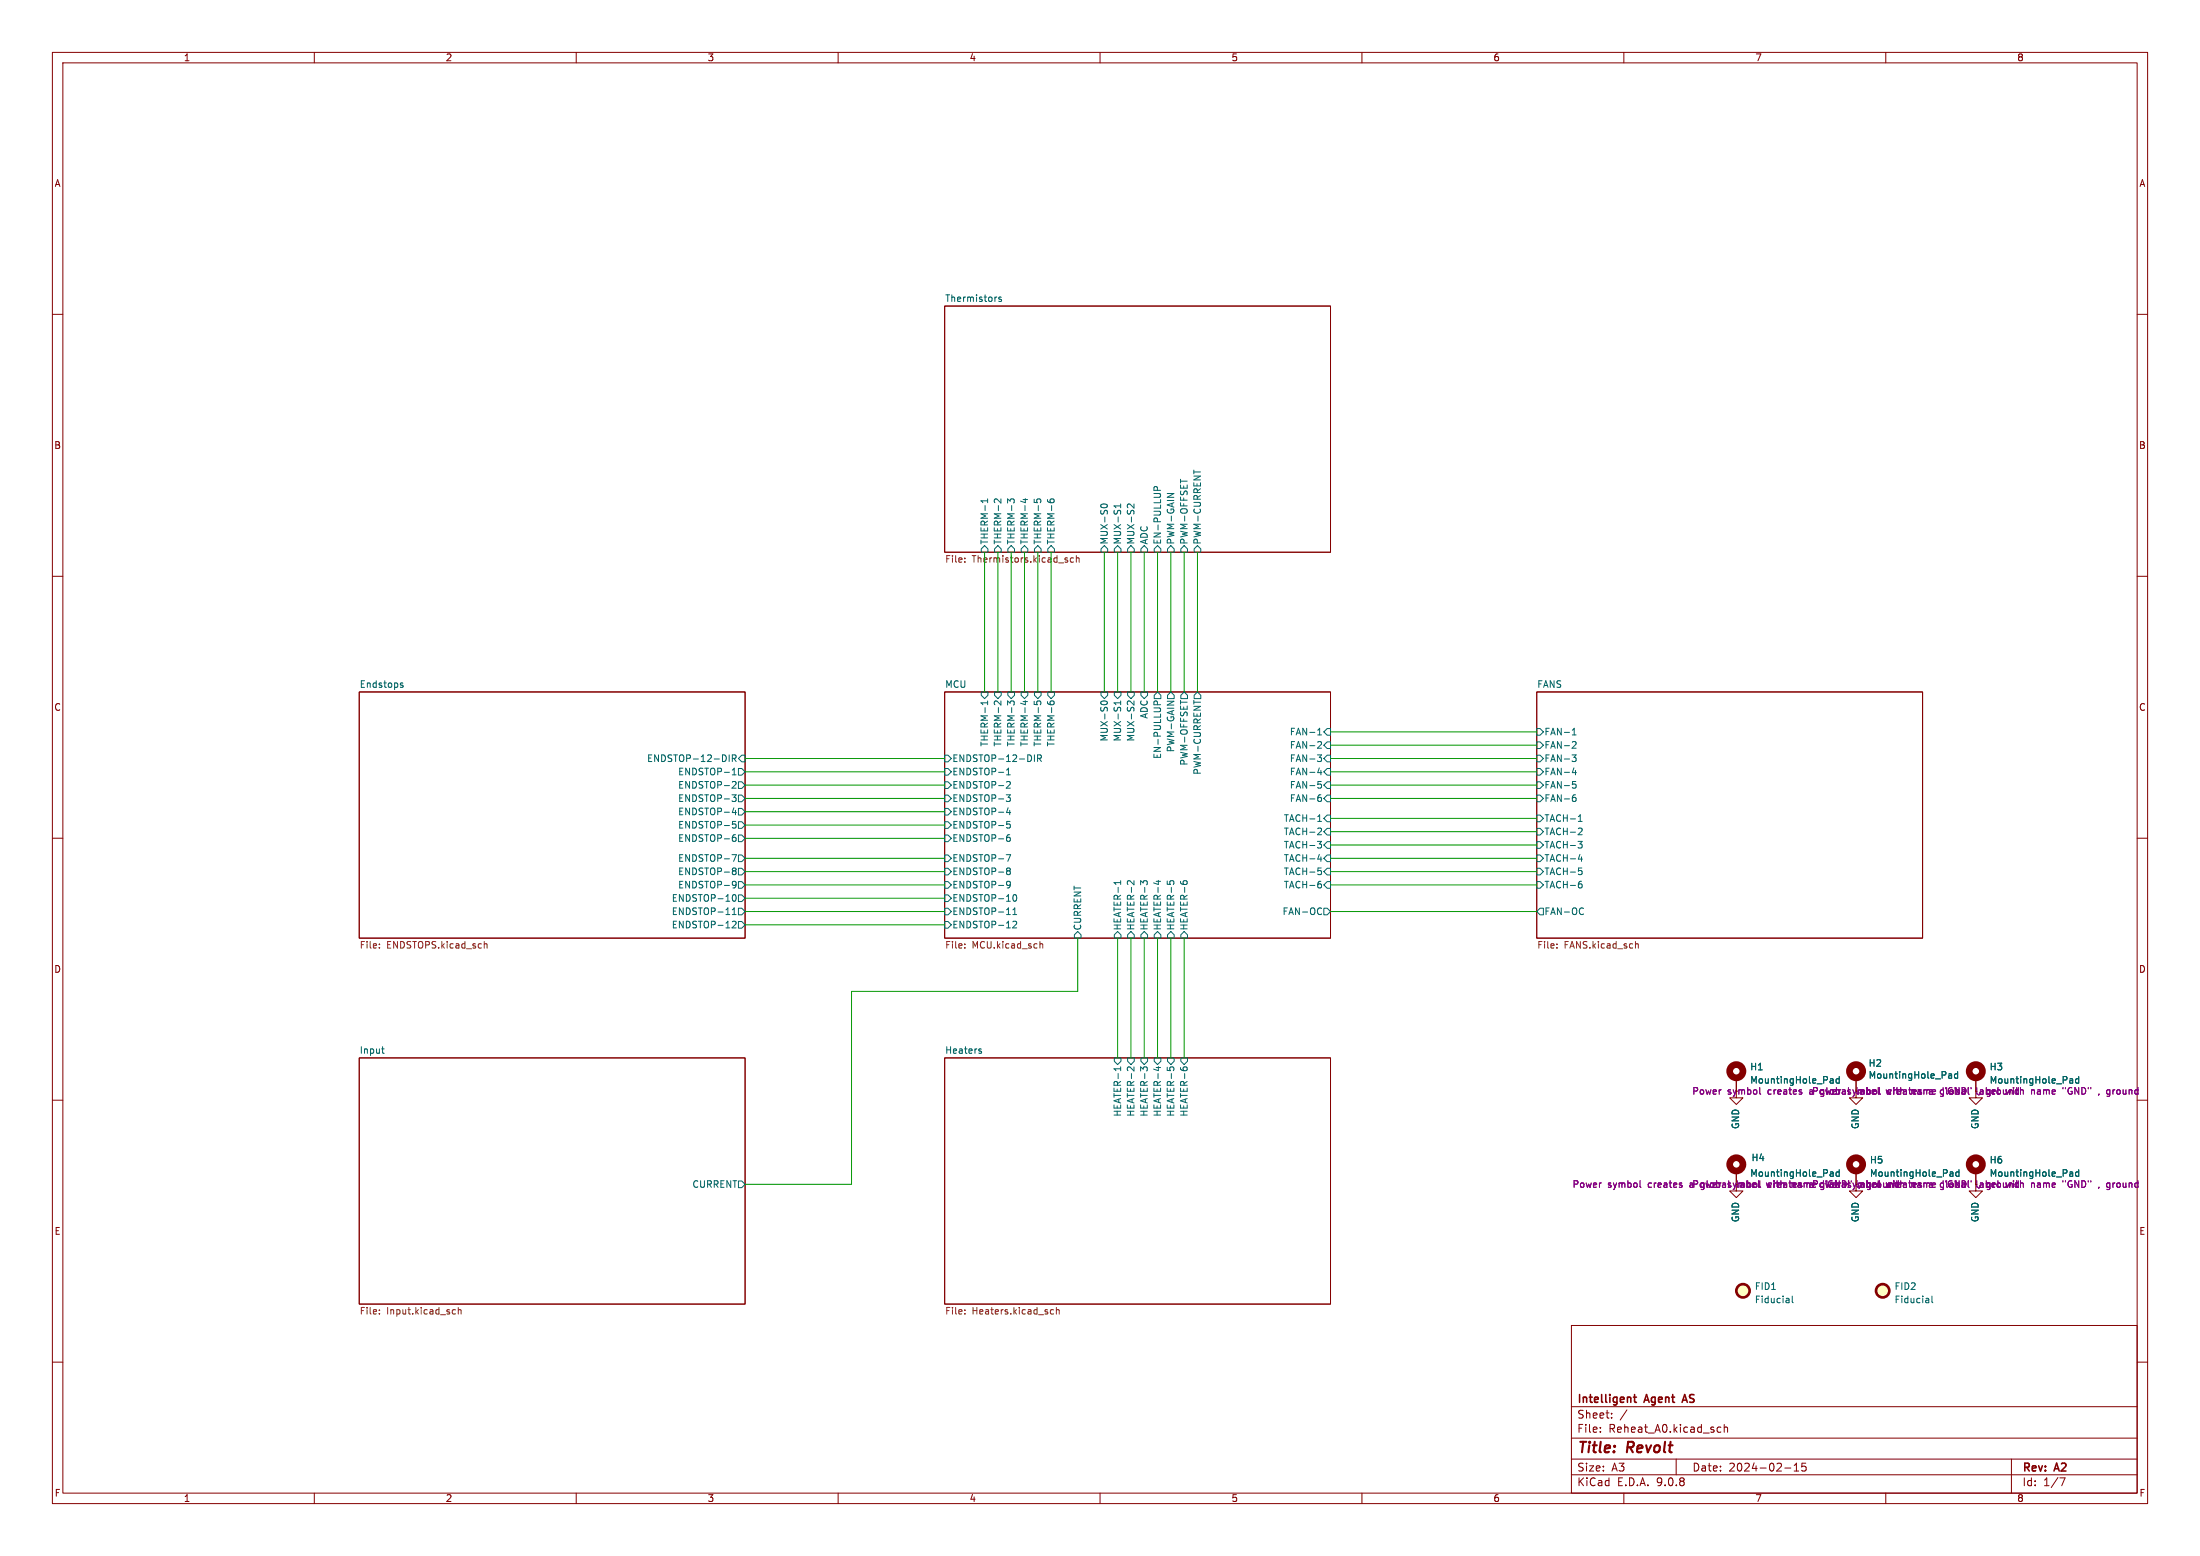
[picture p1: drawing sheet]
<svg xmlns="http://www.w3.org/2000/svg" width="420mm" height="297mm" viewBox="0 0 420 297" stroke-linecap="round" stroke-linejoin="round" font-family="sans-serif">
<g fill="none" stroke="#840000" stroke-width=".19">
<path d="M10 10h400v277h-400zM12 12h396v273h-396zM60 10v2M110 10v2M160 10v2M210 10v2M260 10v2M310 10v2M360 10v2M180.3 58.4h73.7v47h-73.7zM10 60h2M408 60h2"/>
<path d="M10 110h2M408 110h2M68.6 132.1h73.6v47h-73.6zM180.3 132.1h73.7v47h-73.7zM293.4 132.1h73.6v47h-73.6zM10 160h2M408 160h2M10 210h2M68.6 201.9h73.6v47h-73.6zM180.3 201.9h73.7v47h-73.7zM331.5 205.7v3.9h-1.3l1.3 1.2 1.2-1.2h-1.2M354.3 205.7v3.9h-1.2l1.2 1.2 1.3-1.2h-1.3"/>
<path d="M377.2 205.7v3.9h-1.3l1.3 1.2 1.3-1.2h-1.3M408 210h2M331.5 223.5v3.8h-1.3l1.3 1.3 1.2-1.3h-1.2M354.3 223.5v3.8h-1.2l1.2 1.3 1.3-1.3h-1.3M377.2 223.5v3.8h-1.3l1.3 1.3 1.3-1.3h-1.3M300 253h108v32h-108zM10 260h2M300 278.5h108M300 274.5h108M300 268.5h108M305.5 273.2v.2M305.5 272.5v.1"/>
<path d="M307.7 270.5v.2M307.7 269.8v.1M310.6 269.1l-1.3 1.9M320 278.5v3M327.9 273.3h.6M327.9 272.5h.6M329.2 272.5l.2-.1 .3 .1 .1 .9M329.2 271.9v1.5M342.5 279.7l.4-.4v1.5M344.7 279.3h-.7l-.1 .7 .3-.1h.5l.1 .2-.1 .5-.2 .2-.6-.2M384 278.5v6.5M408 260h2"/>
<path d="M60 285v2M110 285v2M160 285v2M210 285v2M260 285v2M300 281.5h108M310 285v2M340.7 280.2h1.2M342.5 280.8h.9M360 285v2M393.2 282.1h1l-.6 1.5"/>
</g>
<path d="M311.8 266.7h.6M312 266.2v1.3l.4 .2M321.3 267.3h.7M321.6 266.2l-.5 1.5" fill="none" stroke="#840000" stroke-width=".3"/>
<g fill="none" stroke="#006464" stroke-width=".19">
<path d="M190.2 56.7h.1M191.1 56.8l-.3-.1-.1 .2v.2l.4 .1v.3h-.4M188.5 95.2v.8M188.5 95.6h-1.2l.3 .4M191.1 95.2v.8l-.9-.8-.3 .2-.1 .4M193.6 95.8v-.3l-.2-.3-.4 .1-.2 .4-.5-.5v.8M195.3 95.4h.9M195.7 95.2v.8M197.4 95.3v.6M197.9 95.8v-.3l.3-.3 .4 .1 .1 .5M200 95.4v.3M200.5 95.7v-.2l.2-.3 .4 .1 .1 .4"/>
<path d="M210.4 96.9l-.3-.3a.68 .68 0 0 1 .7-.4 .68 .68 0 0 1 .6 .4l-.2 .3M213.9 96.2v.7M213.9 96.6h-1.2l.3 .3M216.5 96.2v.8l-.9-.8-.4 .2 .1 .5M220.3 93.6v-.5l.2-.2 .4 .1 .1 .6M222.8 94.2h1.3l-1.3 .7M225.4 91.5v.7M227.9 89.7v.8M188 104.1l.6 .7v.6h-1.3v-.6zM190.5 104.1l.6 .7v.6h-1.2v-.6zM193 104.1l.7 .7v.6h-1.3v-.6zM195.6 104.1l.6 .7v.6h-1.3v-.6z"/>
<path d="M198.1 104.1l.7 .7v.6h-1.3v-.6zM200.7 104.1l.6 .7v.6h-1.3v-.6zM210.8 104.1l.7 .7v.6h-1.3v-.6zM213.4 104.1l.6 .7v.6h-1.3v-.6zM215.9 104.1l.6 .7v.6h-1.2v-.6zM218.4 104.1l.7 .7v.6h-1.3v-.6zM221 104.1l.6 .7v.6h-1.3v-.6zM223.5 104.1l.7 .7v.6h-1.3v-.6zM226.1 104.1l.6 .7v.6h-1.3v-.6zM228.6 104.1l.6 .7v.6h-1.2v-.6zM76.5 130.7l.4 .1 .1 .2-.2 .2-.4-.1M76.5 130.4h.4"/>
<path d="M187.3 132.1h1.3v.6l-.6 .7-.7-.7zM188.5 133.8v.7M188.5 134.2h-1.2l.3 .3M189.9 132.1h1.2v.6l-.6 .7-.6-.7zM191.1 133.8v.8l-.9-.8-.3 .1-.1 .4M192.4 132.1h1.3v.6l-.7 .7-.6-.7zM193.6 134.4v-.4l-.2-.2-.4 .1-.2 .3-.5-.4v.8M194.9 132.1h1.3v.6l-.6 .7-.7-.7zM195.3 133.9h.9M195.7 133.7v.8M197.4 133.9v.6M197.5 132.1h1.3v.6l-.7 .7-.6-.7z"/>
<path d="M197.9 134.3v-.3l.3-.2 .4 .1 .1 .4M200 133.9v.4M200 132.1h1.3v.6l-.6 .7-.7-.7zM200.5 134.3v-.3l.2-.2 .4 .1 .1 .4M210.2 132.1h1.3v.6l-.7 .7-.6-.7zM210.4 134.5l-.3-.3a.68 .68 0 0 1 .7-.4 .68 .68 0 0 1 .6 .4l-.2 .3M212.7 132.1h1.3v.6l-.6 .7-.7-.7zM213.9 133.8v.7M213.9 134.2h-1.2l.3 .3M215.3 132.1h1.2v.6l-.6 .7-.6-.7zM216.5 133.8v.8l-.9-.8-.4 .2 .1 .5M217.8 132.1h1.3v.6l-.7 .7-.6-.7z"/>
<path d="M220.3 134.5v-.5l.2-.2 .4 .1 .1 .6M221 132.1l.6 .6v.7h-1.3v-.7zM222.8 133.9h1.3l-1.3 .7M223.5 132.1l.7 .6v.7h-1.3v-.7zM225.4 133.7v.7M226.1 132.1l.6 .6v.7h-1.3v-.7zM227.9 133.7v.7M228.6 132.1l.6 .6v.7h-1.2v-.7zM251.6 139.4l.3-.4v1.3M253.4 139.1h.6v1.2h-.6l-.7-.6zM293.4 139.1h.6l.6 .6-.6 .6h-.6zM300.2 139.4l.3-.4v1.3"/>
<path d="M139.2 144.1v1.3M139.7 151.7h.8l-.4 .5 .4 .1v.4l-.2 .3h-.4M139.8 144.8l.6-.1 .1-.2v-.3l-.7-.1v1.3M139.8 147l.4-.4v1.3M139.8 147.9h.7M139.9 156.8h.6M139.9 159.9l.4-.1 .2 .3-.1 .4h-.5M140 149.2h.4l.1 .3-.8 .9h.8M140 157.3h.3l.2 .2-.1 .5-.4 .1M140.1 154.2l-.3 .9h.8M140.1 144.8l.4 .6M140.4 159.3l-.4 .2"/>
<path d="M140.4 154.7v.8M141 159.4h.6l.6 .6-.6 .7h-.6zM141 154.3h.6l.6 .6-.6 .7h-.6zM141 151.8h.6l.6 .6-.6 .6h-.6zM141 146.7h.6l.6 .6-.6 .7h-.6zM141 156.8h.6l.6 .7-.6 .6h-.6zM141 149.2h.6l.6 .7-.6 .6h-.6zM141.6 144.1h.6v1.3h-.6l-.6-.6zM180.3 146.7h.7l.6 .6-.6 .7h-.7zM180.3 149.2h.7l.6 .7-.6 .6h-.7zM180.3 151.8h.7l.6 .6-.6 .6h-.7zM180.3 154.3h.7l.6 .6-.6 .7h-.7z"/>
<path d="M180.3 156.8h.7l.6 .7-.6 .6h-.7zM180.3 159.4h.7l.6 .6-.6 .7h-.7zM180.3 144.1h.7l.6 .7-.6 .6h-.7zM192.1 151.7h.8l-.4 .5 .3 .1 .1 .4-.3 .3h-.3M192.2 147.9h.7M192.2 147l.3-.4v1.3M192.2 156.8h.6M192.3 159.9l.3-.1 .3 .3-.1 .4h-.5M192.3 157.3h.3l.3 .2-.1 .5-.5 .1M192.3 149.2h.5l.1 .3-.8 .9h.8M192.5 154.2l-.3 .9h.7M192.8 159.3l-.5 .2"/>
<path d="M192.8 154.7v.8M197.5 144.1v1.3M198.1 144.8l.6-.1 .1-.2-.1-.3-.6-.1v1.3M198.4 144.8l.4 .6M251.5 144.1h.8l-.4 .5 .3 .1 .1 .4-.3 .3h-.3M251.6 156.8h.7M251.6 140.3h.7M251.6 155.9l.3-.4v1.3M251.6 149.2h.6M251.7 152.3l.3-.1 .3 .2-.1 .5h-.5M251.7 158.1h.5l.1 .3-.8 .9h.8M251.7 149.7h.3l.3 .2-.1 .5h-.5"/>
<path d="M251.7 141.5l.5 .1 .1 .3-.8 .9h.8M251.9 146.6l-.3 .9h.7M252.2 151.7l-.5 .1M252.2 147.1v.8M253.4 146.7h.6v1.3h-.6l-.7-.7zM253.4 141.6h.6v1.3h-.6l-.7-.7zM253.4 151.8h.6v1.2h-.6l-.7-.6zM253.4 149.2h.6v1.3h-.6l-.7-.6zM253.4 144.1h.6v1.3h-.6l-.7-.6zM253.4 155.6h.6v1.2h-.6l-.7-.6zM253.4 158.1h.6v1.3h-.6l-.7-.6zM293.4 144.1h.6l.6 .7-.6 .6h-.6z"/>
<path d="M293.4 146.7h.6l.6 .6-.6 .7h-.6zM293.4 141.6h.6l.6 .6-.6 .7h-.6zM293.4 149.2h.6l.6 .7-.6 .6h-.6zM293.4 155.6h.6l.6 .6-.6 .6h-.6zM293.4 151.8h.6l.6 .6-.6 .6h-.6zM293.4 158.1h.6l.6 .7-.6 .6h-.6zM300.1 144.1h.8l-.4 .5 .3 .1 .1 .4-.3 .3h-.3M300.2 140.3h.7M300.2 149.2h.6M300.3 152.3l.3-.1 .3 .2-.1 .5h-.5M300.3 149.7h.3l.3 .2-.1 .4-.5 .1M300.3 141.5l.5 .1 .1 .3-.8 .9h.8"/>
<path d="M300.5 146.6l-.3 .9h.7M300.8 151.7l-.5 .1M300.8 147.1v.8M301.3 156.8h.7M301.3 155.9l.4-.4v1.3M301.5 158.1h.4l.1 .3-.7 .9h.7M139.7 163.1h.9l-.6 1.3M139.8 171.2l.3-.4a.68 .68 0 0 1 .4 .6 .68 .68 0 0 1-.4 .6l-.3-.5M139.8 176l.5-.2 .2 .4-.8 .9h.8M139.8 174.6h.7M139.8 173.7l.4-.4v1.3M139.9 166.2h.1"/>
<path d="M139.9 165.7h.4l.2 .1v.2l-.2 .2M139.9 168.3l.4-.1 .2 .3a.84 .84 0 0 1-.3 1h-.3M140 166.2h.3M140 166.2l-.1 .1M140.3 166.2l.2 .3v.3l-.2 .1h-.4M140.5 168.8l-.2 .2-.4-.1M141 165.7h.6l.6 .7-.6 .6h-.6zM141 168.3h.6l.6 .6-.6 .6h-.6zM141 173.4h.6l.6 .6-.6 .6h-.6zM141 163.2h.6l.6 .6-.6 .7h-.6zM141 170.8h.6l.6 .7-.6 .6h-.6zM141 175.9h.6l.6 .6-.6 .7h-.6z"/>
<path d="M180.3 173.4h.7l.6 .6-.6 .6h-.7zM180.3 168.3h.7l.6 .6-.6 .6h-.7zM180.3 165.7h.7l.6 .7-.6 .6h-.7zM180.3 175.9h.7l.6 .6-.6 .7h-.7zM180.3 170.8h.7l.6 .7-.6 .6h-.7zM180.3 163.2h.7l.6 .6-.6 .7h-.7zM192.1 163.1h.8l-.5 1.3M192.3 165.7h.3l.2 .1 .1 .2-.3 .2M192.3 168.3l.3-.1 .3 .3a.84 .84 0 0 1-.4 1h-.2M192.3 166.2h.1M192.4 166.2h.2M192.4 166.2l-.1 .1"/>
<path d="M192.6 166.2l.3 .3-.1 .3-.2 .1h-.3M192.9 168.8l-.3 .2-.3-.1M193.4 174.6h.7M193.4 171.2l.3-.4a.68 .68 0 0 1 .4 .6 .68 .68 0 0 1-.4 .6l-.3-.5M193.4 176l.4-.2 .3 .4-.8 .9h.8M193.4 173.7l.3-.4v1.3M205.7 177.8l.7 .6v.7h-1.3v-.7zM213.4 177.8l.6 .6v.7h-1.3v-.7zM213.9 168.1v.7M213.9 168.5h-1.2l.3 .2M215.9 177.8l.6 .6v.7h-1.2v-.7zM216.5 168.1v.8l-.9-.8-.3 .1-.1 .4"/>
<path d="M218.4 177.8l.7 .6v.7h-1.3v-.7zM219 168.7v-.4l-.2-.2-.4 .1-.2 .3-.5-.4v.8M220.7 168.2h.9M221 177.8l.6 .6v.7h-1.3v-.7zM221.1 168v.8M222.8 168.2v.6M223.3 168.6v-.3l.3-.2 .4 .1 .1 .4M223.5 177.8l.7 .6v.7h-1.3v-.7zM225.4 168.2v.3M225.9 168.6v-.3l.2-.2 .4 .1 .1 .4M226.1 177.8l.6 .6v.7h-1.3v-.7zM251.5 160.6h.8l-.4 .5 .3 .1 .1 .4-.3 .3h-.3"/>
<path d="M251.6 164h.7M251.6 165.7h.6M251.7 166.2h.3l.3 .2-.1 .5h-.5M251.8 168.7h.2l.3 .2-.1 .5-.4 .1M251.9 168.2h.3M252 173.3l.3 .1M252.2 163.6v.8M252.3 174.4l-.3 .2M252.7 173.4h.7l.6 .6-.6 .6h-.7zM253.4 163.2h.6v1.3h-.6l-.7-.7zM253.4 165.7h.6v1.3h-.6l-.7-.6zM253.4 160.7h.6v1.2h-.6l-.7-.6z"/>
<path d="M253.4 168.3h.6v1.2h-.6l-.7-.6zM293.4 165.7h.6l.6 .7-.6 .6h-.6zM293.4 163.2h.6l.6 .6-.6 .7h-.6zM293.4 160.7h.6l.6 .6-.6 .6h-.6zM293.4 168.3h.6l.6 .6-.6 .6h-.6zM294 173.4h.6v1.2h-.6l-.6-.6zM301.3 160.6h.7l-.4 .5 .4 .1v.4l-.2 .3h-.4M301.3 164h.8M301.4 165.7h.6M301.5 166.2h.3l.2 .2v.4l-.5 .1M301.6 168.7h.2l.2 .2v.5l-.4 .1M301.7 168.2h.2"/>
<path d="M301.9 163.6v.8M302 173.3l.3 .1M302.3 174.4l-.3 .2M72.9 200.2h.4M73.1 201l.2 .1M187 200.2l.3 .1M187 200.6l.3 .1 .1 .2-.4 .2M212.7 201.9h1.3v.7l-.6 .6-.7-.6zM213.9 203.6v.8M213.9 204h-1.2l.3 .2M215.3 201.9h1.2v.7l-.6 .6-.6-.6zM216.5 203.6v.8l-.9-.8-.3 .2-.1 .4"/>
<path d="M217.8 201.9h1.3v.7l-.7 .6-.6-.6zM219 204.2v-.3l-.2-.3-.4 .1-.2 .4-.5-.5v.8M220.3 201.9h1.3v.7l-.6 .6-.7-.6zM220.7 203.8h.9M221.1 203.6v.8M222.8 203.7v.6M222.9 201.9h1.3v.7l-.7 .6-.6-.6zM223.3 204.2v-.3l.3-.3 .4 .1 .1 .5M225.4 203.8v.2M225.4 201.9h1.3v.7l-.6 .6-.7-.6zM225.9 204.1v-.2l.2-.3 .4 .1 .1 .4M349.5 205.9l.5 .2v.7"/>
<path d="M350 206.7l-.5 .1M350 206.2l-.5 .1M351.1 206l-.3-.1-.3 .2 .1 .6h.5M351.1 205.5v1.3M372.1 205l.5 .1v.7M372.6 205.8h-.5M372.6 205.3h-.5M373.7 205h-.3l-.3 .2 .1 .6h.5M373.7 204.5v1.3M395.3 205.9l.4 .2v.7M395.7 206.7l-.4 .1M395.7 206.2l-.4 .1"/>
<path d="M396.8 206l-.3-.1-.3 .2 .2 .6h.4M396.8 205.5v1.3M141 225.4h.6l.6 .7-.6 .6h-.6zM349.5 223.7l.5 .2v.6M350 224.5h-.5M350 224h-.5M351.1 223.7h-.3l-.3 .2 .1 .6h.5M351.1 223.3v1.2M372.4 223.7l.4 .2v.6M372.8 224.5h-.4M372.8 224h-.4M374 223.7h-.4l-.2 .2 .1 .6h.5"/>
<path d="M374 223.3v1.2M395.3 223.7l.4 .2v.6M395.7 224.5h-.4M395.7 224h-.4M396.8 223.7h-.3l-.3 .2 .2 .6h.4M396.8 223.3v1.2M341.5 247.9v.8M341.5 248.6l-.1 .1M341.5 248.1l-.1 .1M342.1 247.4v1.1l.2 .2M368.2 247.9v.8M368.2 248.6l-.1 .1"/>
<path d="M368.2 248.1l-.1 .1M368.8 247.4v1.1l.2 .2"/>
</g>
<g fill="none" stroke="#725600" stroke-width=".19">
<path d="M184.2 107.2v.1M184.2 106.5v.2M203.7 106.9l.1 .2-.1 .2M203.7 106.5h.1M204.9 106.5h-.3l-.3 .2 .1 .6h.5M205.5 106.6l.2-.1h.3v.8M205.5 106v1.3M92.4 179.7v1.3M198.5 179.7v1.3M312.2 179.7v1.3M72.4 180.9v.1M72.4 180.2v.1"/>
<path d="M92.4 180.3l.2-.2 .3 .1 .1 .8M184.2 180.2v.1M184.2 180.9v.1M198.5 180.3l.2-.2 .3 .1 .1 .8M297.2 180.9v.1M297.2 180.2v.1M312.2 180.3l.2-.2 .3 .1 .1 .8M72.4 250v.2M72.4 250.7v.1M86.6 250h.3M86.9 250.8h-.3M87.5 250.1l.2-.1h.3v.8"/>
<path d="M87.5 249.6v1.2M184.2 250v.2M184.2 250.7v.1M200.6 250.7l.2 .1h.3M201.1 250h-.3l-.2 .1M201.7 250.1l.1-.1h.4v.8M201.7 249.6v1.2"/>
</g>
<g fill="none" stroke="#840084" stroke-width=".19">
<path d="M335.9 207.6v1.1l.2 .2M343.9 208.5v.3M387.8 208v.9M388 208l-.2 .1M388.2 208l.2 .2M402.8 208v1M402.8 208.1h-.5l-.1 .5M313.1 225.4v1.1l.2 .1M321.1 226.3v.3M387.8 225.8v.8M388 225.8l-.2 .1M388.2 225.8l.2 .2"/>
<path d="M402.8 225.8v1M402.8 225.9h-.5l-.1 .5"/>
</g>
<g fill="none" stroke="#840000" stroke-width="1.3">
<circle cx="331.5" cy="204.5" r="1.27"/>
<circle cx="354.3" cy="204.5" r="1.27"/>
<circle cx="377.2" cy="204.5" r="1.27"/>
<circle cx="331.5" cy="222.2" r="1.27"/>
<circle cx="354.3" cy="222.2" r="1.27"/>
<circle cx="377.2" cy="222.2" r="1.27"/>
</g>
<g fill="#ffffc2" stroke="#ffffc2" stroke-width=".19">
<circle cx="332.7" cy="246.4" r="1.27"/>
<circle cx="359.4" cy="246.4" r="1.27"/>
</g>
<g fill="none" stroke="#840000" stroke-width=".51">
<circle cx="332.7" cy="246.4" r="1.27"/>
<circle cx="359.4" cy="246.4" r="1.27"/>
</g>
<g fill="none" stroke="#009600" stroke-width=".19">
<path d="M188 105.4v26.7M190.5 105.4v26.7M193 105.4v26.7M195.6 105.4v26.7M198.1 105.4v26.7M200.7 105.4v26.7M210.8 105.4v26.7M213.4 105.4v26.7M215.9 105.4v26.7M218.4 105.4v26.7M221 105.4v26.7M223.5 105.4v26.7"/>
<path d="M226.1 105.4v26.7M228.6 105.4v26.7M254 139.7h39.4M142.2 144.8h38.1M142.2 149.9h38.1M142.2 147.3h38.1M142.2 152.4h38.1M142.2 157.5h38.1M142.2 154.9h38.1M254 158.8h39.4M254 142.2h39.4M254 144.8h39.4"/>
<path d="M254 149.9h39.4M254 147.3h39.4M254 156.2h39.4M254 152.4h39.4M142.2 163.8h38.1M142.2 166.4h38.1M142.2 168.9h38.1M142.2 174h38.1M142.2 171.5h38.1M142.2 176.5h38.1M142.2 160h38.1M205.7 179.1v10.1h-43.1v36.9h-20.4"/>
<path d="M213.4 179.1v22.8M215.9 179.1v22.8M218.4 179.1v22.8M221 179.1v22.8M223.5 179.1v22.8M226.1 179.1v22.8M254 161.3h39.4M254 163.8h39.4M254 166.4h39.4M254 168.9h39.4M254 174h39.4"/>
</g>
<g font-size="2.8" fill="#840000">
<text x="301" y="277.9">Title:</text>
<text x="310.6" y="277.9">Revolt</text>
</g>
<g font-size="2.1" fill="#840000">
<text x="301" y="268.2">Intelligent</text>
<text x="314.1" y="268.2">Agent</text>
<text x="322" y="268.2">AS</text>
<text x="301" y="273.7">File:</text>
<text x="301" y="271">Sheet:</text>
<text x="307.1" y="273.7">Reheat_A0.kicad_sch</text>
<text x="301" y="281.1">Size:</text>
<text x="307.6" y="281.1">A3</text>
<text x="323" y="281.1">Date:</text>
<text x="330" y="281.1">2024-02-15</text>
<text x="386" y="281.3">Rev:</text>
<text x="392.4" y="281.3">A2</text>
<text x="301" y="283.9">KiCad</text>
<text x="308.7" y="283.9">E.D.A.</text>
<text x="316.3" y="283.9">9.0.8</text>
<text x="386" y="283.9">Id:</text>
<text x="390.1" y="283.9">1/7</text>
</g>
<g font-size="1.8" fill="#840000">
<text x="35" y="11.9">1</text>
<text x="85" y="11.9">2</text>
<text x="135" y="11.9">3</text>
<text x="185" y="11.9">4</text>
<text x="235" y="11.9">5</text>
<text x="285" y="11.9">6</text>
<text x="335" y="11.9">7</text>
<text x="385" y="11.9">8</text>
<text x="10.3" y="35.9">A</text>
<text x="408.3" y="35.9">A</text>
<text x="10.3" y="85.9">B</text>
<text x="408.2" y="85.9">B</text>
<text x="10.3" y="135.9">C</text>
<text x="408.2" y="135.9">C</text>
<text x="10.3" y="185.9">D</text>
<text x="408.2" y="185.9">D</text>
<text x="329.8" y="209.1">symbol</text>
<text x="372.2" y="209.1">&quot;GND&quot; labelground</text>
<text x="372.2" y="226.9">&quot;GND&quot; labelground</text>
<text x="10.3" y="235.9">E</text>
<text x="408.3" y="235.9">E</text>
<text x="10.3" y="285.9">F</text>
<text x="35" y="286.9">1</text>
<text x="85" y="286.9">2</text>
<text x="135" y="286.9">3</text>
<text x="185" y="286.9">4</text>
<text x="235" y="286.9">5</text>
<text x="285" y="286.9">6</text>
<text x="335" y="286.9">7</text>
<text x="385" y="286.9">8</text>
<text x="408.3" y="285.9">F</text>
</g>
<g font-size="1.8" fill="#006464">
<text x="180.3" y="57.7">Thermistors</text>
<text x="188.8" y="104" transform="rotate(-90 188.8 104)">THERM-1</text>
<text x="191.4" y="104" transform="rotate(-90 191.4 104)">THERM-2</text>
<text x="193.9" y="104" transform="rotate(-90 193.9 104)">THERM-3</text>
<text x="196.4" y="104" transform="rotate(-90 196.4 104)">THERM-4</text>
<text x="199" y="104" transform="rotate(-90 199 104)">THERM-5</text>
<text x="201.5" y="104" transform="rotate(-90 201.5 104)">THERM-6</text>
<text x="211.7" y="104" transform="rotate(-90 211.7 104)">MUX-S0</text>
<text x="214.2" y="104" transform="rotate(-90 214.2 104)">MUX-S1</text>
<text x="216.8" y="104" transform="rotate(-90 216.8 104)">MUX-S2</text>
<text x="219.3" y="104" transform="rotate(-90 219.3 104)">ADC</text>
<text x="221.8" y="104" transform="rotate(-90 221.8 104)">EN-PULLUP</text>
<text x="224.4" y="104" transform="rotate(-90 224.4 104)">PWM-GAIN</text>
<text x="226.9" y="104" transform="rotate(-90 226.9 104)">PWM-OFFSET</text>
<text x="229.5" y="104" transform="rotate(-90 229.5 104)">PWM-CURRENT</text>
<text x="68.6" y="131.4">Endstops</text>
<text x="180.3" y="131.4">MCU</text>
<text x="293.4" y="131.4">FANS</text>
<text x="219.3" y="137.3" transform="rotate(-90 219.3 137.3)">ADC</text>
<text x="188.8" y="142.6" transform="rotate(-90 188.8 142.6)">THERM-1</text>
<text x="191.4" y="142.6" transform="rotate(-90 191.4 142.6)">THERM-2</text>
<text x="193.9" y="142.6" transform="rotate(-90 193.9 142.6)">THERM-3</text>
<text x="196.4" y="142.6" transform="rotate(-90 196.4 142.6)">THERM-4</text>
<text x="199" y="142.6" transform="rotate(-90 199 142.6)">THERM-5</text>
<text x="201.5" y="142.6" transform="rotate(-90 201.5 142.6)">THERM-6</text>
<text x="211.7" y="141.6" transform="rotate(-90 211.7 141.6)">MUX-S0</text>
<text x="214.2" y="141.6" transform="rotate(-90 214.2 141.6)">MUX-S1</text>
<text x="216.8" y="141.6" transform="rotate(-90 216.8 141.6)">MUX-S2</text>
<text x="224.4" y="143.7" transform="rotate(-90 224.4 143.7)">PWM-GAIN</text>
<text x="246.1" y="143.1">FAN-2</text>
<text x="246.1" y="140.6">FAN-1</text>
<text x="294.7" y="140.6">FAN-1</text>
<text x="294.7" y="143.1">FAN-2</text>
<text x="123.4" y="145.6">ENDSTOP-12-DIR</text>
<text x="129.4" y="148.2">ENDSTOP-1</text>
<text x="181.7" y="148.2">ENDSTOP-1</text>
<text x="181.7" y="145.6">ENDSTOP-12-DIR</text>
<text x="221.8" y="145" transform="rotate(-90 221.8 145)">EN-PULLUP</text>
<text x="226.9" y="146.2" transform="rotate(-90 226.9 146.2)">PWM-OFFSET</text>
<text x="229.5" y="148" transform="rotate(-90 229.5 148)">PWM-CURRENT</text>
<text x="246.1" y="148.2">FAN-4</text>
<text x="246.1" y="145.6">FAN-3</text>
<text x="294.7" y="145.6">FAN-3</text>
<text x="294.7" y="148.2">FAN-4</text>
<text x="129.4" y="155.8">ENDSTOP-4</text>
<text x="129.4" y="153.3">ENDSTOP-3</text>
<text x="129.4" y="150.7">ENDSTOP-2</text>
<text x="181.7" y="150.7">ENDSTOP-2</text>
<text x="181.7" y="153.3">ENDSTOP-3</text>
<text x="181.7" y="155.8">ENDSTOP-4</text>
<text x="246.1" y="153.3">FAN-6</text>
<text x="246.1" y="150.7">FAN-5</text>
<text x="294.7" y="150.7">FAN-5</text>
<text x="294.7" y="153.3">FAN-6</text>
<text x="129.4" y="160.9">ENDSTOP-6</text>
<text x="129.4" y="158.3">ENDSTOP-5</text>
<text x="181.7" y="158.3">ENDSTOP-5</text>
<text x="181.7" y="160.9">ENDSTOP-6</text>
<text x="245" y="157.1">TACH-1</text>
<text x="245" y="159.6">TACH-2</text>
<text x="294.7" y="157.1">TACH-1</text>
<text x="294.7" y="159.6">TACH-2</text>
<text x="129.4" y="167.2">ENDSTOP-8</text>
<text x="129.4" y="164.7">ENDSTOP-7</text>
<text x="181.7" y="167.2">ENDSTOP-8</text>
<text x="181.7" y="164.7">ENDSTOP-7</text>
<text x="245" y="164.7">TACH-4</text>
<text x="245" y="167.2">TACH-5</text>
<text x="245" y="162.2">TACH-3</text>
<text x="294.7" y="167.2">TACH-5</text>
<text x="294.7" y="164.7">TACH-4</text>
<text x="294.7" y="162.2">TACH-3</text>
<text x="128.1" y="172.3">ENDSTOP-10</text>
<text x="129.4" y="169.8">ENDSTOP-9</text>
<text x="181.7" y="169.8">ENDSTOP-9</text>
<text x="181.7" y="172.3">ENDSTOP-10</text>
<text x="245" y="169.8">TACH-6</text>
<text x="294.7" y="169.8">TACH-6</text>
<text x="128.1" y="174.9">ENDSTOP-11</text>
<text x="128.1" y="177.4">ENDSTOP-12</text>
<text x="181.7" y="174.9">ENDSTOP-11</text>
<text x="181.7" y="177.4">ENDSTOP-12</text>
<text x="206.6" y="177.7" transform="rotate(-90 206.6 177.7)">CURRENT</text>
<text x="214.2" y="177.7" transform="rotate(-90 214.2 177.7)">HEATER-1</text>
<text x="216.8" y="177.7" transform="rotate(-90 216.8 177.7)">HEATER-2</text>
<text x="219.3" y="177.7" transform="rotate(-90 219.3 177.7)">HEATER-3</text>
<text x="221.8" y="177.7" transform="rotate(-90 221.8 177.7)">HEATER-4</text>
<text x="224.4" y="177.7" transform="rotate(-90 224.4 177.7)">HEATER-5</text>
<text x="226.9" y="177.7" transform="rotate(-90 226.9 177.7)">HEATER-6</text>
<text x="244.7" y="174.9">FAN-OC</text>
<text x="294.7" y="174.9">FAN-OC</text>
<text x="68.6" y="201.2">Input</text>
<text x="180.3" y="201.2">Heaters</text>
<text x="356.6" y="203.8">H2</text>
<text x="334" y="204.5">H1</text>
<text x="334" y="207">MountingHole_Pad</text>
<text x="356.6" y="206.1">MountingHole_Pad</text>
<text x="379.7" y="204.5">H3</text>
<text x="214.2" y="213.2" transform="rotate(-90 214.2 213.2)">HEATER-1</text>
<text x="216.8" y="213.2" transform="rotate(-90 216.8 213.2)">HEATER-2</text>
<text x="219.3" y="213.2" transform="rotate(-90 219.3 213.2)">HEATER-3</text>
<text x="221.8" y="213.2" transform="rotate(-90 221.8 213.2)">HEATER-4</text>
<text x="224.4" y="213.2" transform="rotate(-90 224.4 213.2)">HEATER-5</text>
<text x="226.9" y="213.2" transform="rotate(-90 226.9 213.2)">HEATER-6</text>
<text x="332.2" y="215.6" transform="rotate(-90 332.2 215.6)">GND</text>
<text x="355.1" y="215.6" transform="rotate(-90 355.1 215.6)">GND</text>
<text x="377.9" y="215.6" transform="rotate(-90 377.9 215.6)">GND</text>
<text x="334.3" y="221.8">H4</text>
<text x="132.1" y="226.9">CURRENT</text>
<text x="356.9" y="222.3">H5</text>
<text x="379.7" y="222.3">H6</text>
<text x="332.2" y="233.4" transform="rotate(-90 332.2 233.4)">GND</text>
<text x="355.1" y="233.4" transform="rotate(-90 355.1 233.4)">GND</text>
<text x="377.9" y="233.4" transform="rotate(-90 377.9 233.4)">GND</text>
<text x="334.9" y="246.4">FID1</text>
<text x="334.9" y="248.9">Fiducial</text>
<text x="361.6" y="246.4">FID2</text>
<text x="361.6" y="248.9">Fiducial</text>
</g>
<g font-size="1.8" fill="#725600">
<text x="180.3" y="107.7">File:</text>
<text x="185.6" y="107.7">Thermistors.kicad_sch</text>
<text x="68.6" y="181.4">File:</text>
<text x="73.8" y="181.4">ENDSTOPS.kicad_sch</text>
<text x="180.3" y="181.4">File:</text>
<text x="185.6" y="181.4">MCU.kicad_sch</text>
<text x="293.4" y="181.4">File:</text>
<text x="298.6" y="181.4">FANS.kicad_sch</text>
<text x="68.6" y="251.2">File:</text>
<text x="73.8" y="251.2">Input.kicad_sch</text>
<text x="180.3" y="251.2">File:</text>
<text x="185.6" y="251.2">Heaters.kicad_sch</text>
</g>
<g font-size="1.8" fill="#840084">
<text x="323" y="209.1">Power</text>
<text x="337.6" y="209.1">creates</text>
<text x="345.7" y="209.1">a</text>
<text x="345.8" y="209.1">Power</text>
<text x="348" y="209.1">globalsymbol</text>
<text x="355.1" y="209.1">label</text>
<text x="360.4" y="209.1">createsname global</text>
<text x="361" y="209.1">with</text>
<text x="368.6" y="209.1">a</text>
<text x="379.2" y="209.1">,</text>
<text x="379.7" y="207">MountingHole_Pad</text>
<text x="383.9" y="209.1">with</text>
<text x="388.9" y="209.1">name</text>
<text x="395.1" y="209.1">&quot;GND&quot;</text>
<text x="402.1" y="209.1">,</text>
<text x="403.9" y="209.1">ground</text>
<text x="300.1" y="226.9">Power</text>
<text x="306.9" y="226.9">symbol</text>
<text x="314.7" y="226.9">creates</text>
<text x="322.8" y="226.9">a</text>
<text x="323" y="226.9">Power</text>
<text x="325.2" y="226.9">globalsymbol</text>
<text x="332.3" y="226.9">label</text>
<text x="334" y="224.8">MountingHole_Pad</text>
<text x="337.6" y="226.9">createsname globalsymbolground</text>
<text x="338.2" y="226.9">with</text>
<text x="345.7" y="226.9">a</text>
<text x="345.8" y="226.9">Power</text>
<text x="349.4" y="226.9">&quot;GND&quot; label</text>
<text x="356.4" y="226.9">,</text>
<text x="356.9" y="224.8">MountingHole_Pad</text>
<text x="360.4" y="226.9">createsname global</text>
<text x="361" y="226.9">with</text>
<text x="368.6" y="226.9">a</text>
<text x="379.2" y="226.9">,</text>
<text x="379.7" y="224.8">MountingHole_Pad</text>
<text x="383.9" y="226.9">with</text>
<text x="388.9" y="226.9">name</text>
<text x="395.1" y="226.9">&quot;GND&quot;</text>
<text x="402.1" y="226.9">,</text>
<text x="403.9" y="226.9">ground</text>
</g>
</svg>
